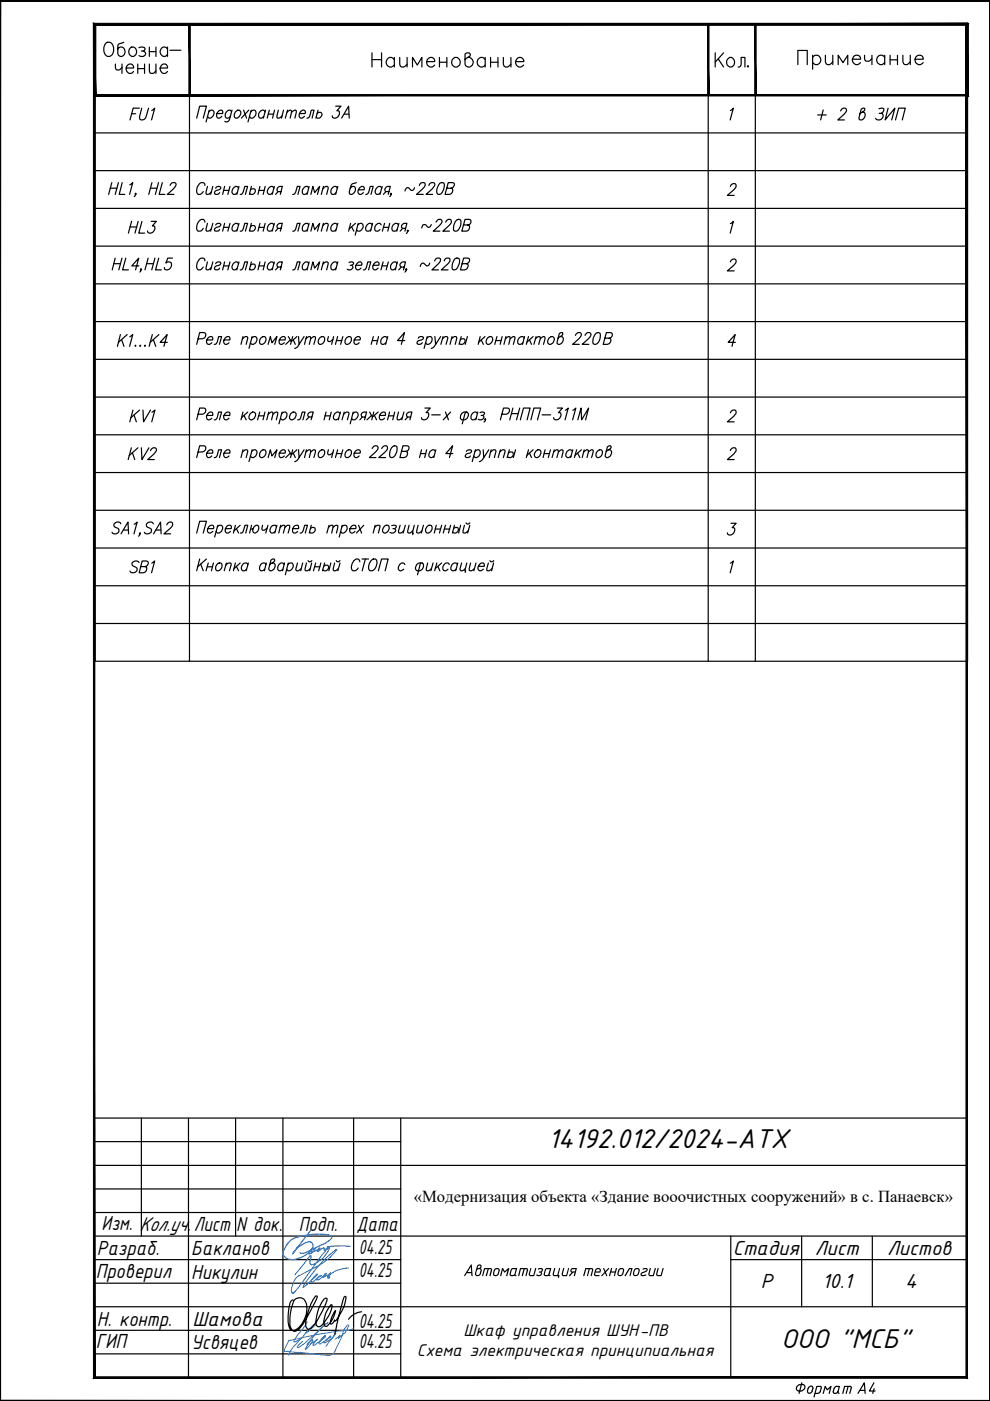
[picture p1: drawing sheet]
<svg xmlns="http://www.w3.org/2000/svg" width="210mm" height="297mm" viewBox="0 0 210 297" stroke-linecap="round" stroke-linejoin="round" font-family="sans-serif">
<!-- layer: 0 -->
<g fill="none" stroke="#000" stroke-width=".25">
<path d="M151.6 11.2v3M152.3 12.5l1.1 1.7M153.4 11.2l-1.8 2M154.2 12.6a.85 .85 0 0 1 1.1-.4 .85 .85 0 0 1 .4 1.1 .87 .87 0 0 1-1 .9 .87 .87 0 0 1-.6-1.1zM156.5 14.2l.5-.2 .1-1.8h.8v2M158.6 13.9l-.1 .1 .1 .2 .1-.2M20.2 20.2h184.9v120h-184.9zM20.2 28.2h184.9M20.2 36.2h184.9M23.4 39.9h1.4M23.7 38.7l-.7 2.5M25.1 38.7l-.7 2.5"/>
<path d="M25.9 38.7l-.6 2.5h1.2M27.5 39.2l.7-.5-.7 2.5M31.9 39.9h1.4M32.2 38.7l-.7 2.5M33.6 38.7l-.7 2.5M34.4 38.7l-.7 2.5h1.3M36.1 39.3a.65 .65 0 0 1 .6-.6 .65 .65 0 0 1 .6 .5l-.5 .8-1.3 1.2h1.4M40.2 20.2v120M41.7 25l.6-2.5h1.5l-.7 2.5M43.4 39.3v-.2a.77 .77 0 0 0-.7-.4 .77 .77 0 0 0-.7 .6 1.37 1.37 0 0 0 0 1.9 1.02 1.02 0 0 0 1.1-.6M44 39.5l-.3 1.6 .5 .1 .6-.5M44.2 23.7l.5-.3h.3a.99 .99 0 0 1 .3 1 .99 .99 0 0 1-1 .6l-.3-.3"/>
<path d="M44.4 23.4l-.7 2.5M45.1 39.5l-.4 1.7M45.7 39.9a.71 .71 0 0 1 1.1-.2v.2l-.1 .2-.8 .3a.54 .54 0 0 0-.4 .7 .71 .71 0 0 0 1.1-.3M46 24.1h1.2v-.6a.93 .93 0 0 0-1.1 .4 .93 .93 0 0 0 .1 1.1h.3l.5-.3M47.6 39.5l-.4 1.7M48.8 39.5l-.5 1.7M49.1 23.7l-.1-.2a.93 .93 0 0 0-1.1 .4 .93 .93 0 0 0 .1 1.1h.3l.6-.3M49.2 23.4l-.5 1.9a.74 .74 0 0 1-.9 .6l-.1-.2M49.9 23.7l.5-.3h.3a.93 .93 0 0 1 .2 1.1 .93 .93 0 0 1-1.1 .4 1.03 1.03 0 0 1 .1-1.2zM50.6 39.9l-.2-.2a.94 .94 0 0 0-1 .3 .94 .94 0 0 0 0 1.1l.4 .1 .5-.4M50.7 39.5l-.5 1.7M51.6 23.4l.7 1.6"/>
<path d="M52.7 23.4l-1.5 1.6M53.2 23.7a.64 .64 0 0 1 .9-.2 .97 .97 0 0 1 0 1.1 .97 .97 0 0 1-1.1 .3l-.1-.2M53.3 23.4l-.7 2.5M53.3 39.5l-.4 1.7M55.1 39.5l-.4 1.7M56.2 23.7l-.2-.2a.93 .93 0 0 0-1.1 .4 .93 .93 0 0 0 .2 1.1h.4l.4-.3M56.2 39.5l-.4 1.7M56.3 23.4l-.5 1.6M56.9 24.2h1.1M57.1 23.4l-.5 1.6M58.1 39.9l-.2-.2a.94 .94 0 0 0-1 .3 .94 .94 0 0 0 0 1.1l.4 .1 .5-.4M58.2 39.5l-.5 1.7"/>
<path d="M58.2 23.4l-.4 1.6M59 23.4l-.3 1.5 .5 .1 .6-.5M60.1 23.4l-.4 1.6M60.8 23.8l.7-.4 .3 .1-.3 1.5M61 23.4l-.5 1.6M61.8 23.8l.6-.4 .4 .1-.3 1.5M63.5 24.1h1.2a.49 .49 0 0 0-.2-.7 .99 .99 0 0 0-1 .6 .99 .99 0 0 0 .3 1h.3l.5-.3M65.1 25l.4-.1 .2-.4 .3-1.1h.6l-.4 1.6M65.4 39.9l-.1-.2a.93 .93 0 0 0-1.1 .4 .93 .93 0 0 0 .2 1.1h.3l.5-.4M65.5 39.5l-.4 1.7M67.2 24.1l.2-.2a.55 .55 0 0 1 .8 .1 .55 .55 0 0 1-.2 .8l-.3 .2h-.4l-.2-.2M67.4 23.4l-.4 1.6"/>
<path d="M68.6 39.5l-.5 1.7M71.2 22.5h1.1l-.9 1h.4a.92 .92 0 0 1-.1 1.2 .92 .92 0 0 1-1.2 .1l-.1-.3M71.5 39.9l-.1-.2a.93 .93 0 0 0-1.1 .4 .93 .93 0 0 0 .1 1.1h.4l.4-.4M71.6 39.5l-.4 1.7M72.4 25l1.5-2.5 .1 2.5M73 24.2h1M75.6 38.7a1.31 1.31 0 0 0-1.2 .6l-.4 1.4 .1 .4a.93 .93 0 0 0 1.1-.4 .93 .93 0 0 0-.1-1.2h-.3l-.5 .4M80.9 39.9l-.1-.2a.94 .94 0 0 0-1.1 .3 .94 .94 0 0 0 0 1.1l.5 .1 .5-.4M81 39.5l-.4 1.7M87.9 39.8a.53 .53 0 0 1-.3 .5 .53 .53 0 0 1-.6-.1l-.4-.4a.7 .7 0 0 0-.7 .7M88.9 39.3a.65 .65 0 0 1 .6-.6 .65 .65 0 0 1 .7 .5l-.6 .8-1.3 1.2h1.4M90.9 39.3a.65 .65 0 0 1 .6-.6 .65 .65 0 0 1 .7 .5l-.5 .8-1.4 1.2h1.4"/>
<path d="M93.3 38.8h.8a2.14 2.14 0 0 1-.9 2.4l-.5-.1a2.21 2.21 0 0 1 .6-2.3zM94.7 39.9h.9l.5-.2a.58 .58 0 0 0 .1-.9l-1.2-.1-.6 2.5h.9a.86 .86 0 0 0 .6-1.2l-.3-.1M150.2 20.2v120M154.9 23.4l.6-.5-.7 2.5M154.9 39.5v-.1a.77 .77 0 0 1 1.1-.3v.1a.94 .94 0 0 1-.4 1l-1.4 1.2h1.5M160.1 20.2v120M173.4 24.4h1.8M174.5 23.3l-.5 2.1M178.2 23.5a.64 .64 0 0 1 .6-.6 .64 .64 0 0 1 .7 .5l-.6 .8-1.3 1.2h1.4M182.8 23.8h.3a.93 .93 0 0 1 .2 1.1 .93 .93 0 0 1-1.1 .4l-.1-.3 .5-1.8a.49 .49 0 0 1 .7-.1 .94 .94 0 0 1-.7 .8l-.3 .2M186.4 23.1l.4-.2 .6 .2a.87 .87 0 0 1-.6 .9 .78 .78 0 0 1 .3 1 .78 .78 0 0 1-1 .4l-.5-.3M186.4 24h.4"/>
<path d="M188.3 22.9l-.6 2.5 2-2.5-.6 2.5M189.9 25.4l.6-2.5h1.4l-.6 2.5M20.2 44.2h184.9M20.2 52.2h184.9M24.1 55.9h1.4M24.4 54.7l-.6 2.5M25.9 54.7l-.7 2.5M26.7 54.7l-.7 2.5h1.2M28.8 41.1l-.1 .1-.1-.1 .1-.1 .1 .1-.4 .6M29.5 56.4h-1.6l1.5-1.7-.7 2.5M30 57.1l-.2 .1v-.1l.1-.1 .1 .1-.4 .6M31.1 55.9h1.4"/>
<path d="M31.4 54.7l-.7 2.5M32.9 54.7l-.7 2.5M33.7 54.7l-.7 2.5h1.2M36.6 54.7h-1l-.4 1.1a.68 .68 0 0 1 .9-.2 .68 .68 0 0 1 .2 .9 .84 .84 0 0 1-.6 .7 .84 .84 0 0 1-.8-.2l-.1-.3M43.4 47.1v-.2a.76 .76 0 0 0-.7-.4 .76 .76 0 0 0-.7 .6 1.37 1.37 0 0 0 0 1.9 .9 .9 0 0 0 1.1-.6M43.4 55.3v-.2a.77 .77 0 0 0-.7-.4 .77 .77 0 0 0-.7 .6 1.37 1.37 0 0 0 0 1.9 1.02 1.02 0 0 0 1.1-.6M44 47.4l-.3 1.5h.7l.4-.4M44 55.5l-.3 1.6 .5 .1 .6-.5M45.1 47.4l-.4 1.6M45.1 55.5l-.4 1.7M45.7 47.7a.62 .62 0 0 1 .6-.3 .62 .62 0 0 1 .5 .3l-.4 .4-.5 .1a.54 .54 0 0 0-.4 .7 .81 .81 0 0 0 1.1-.2M45.7 55.9a.71 .71 0 0 1 1.1-.2v.2l-.1 .2-.8 .3a.54 .54 0 0 0-.4 .7 .71 .71 0 0 0 1.1-.3"/>
<path d="M47.4 40.4h1.1M47.4 48.2h1.1M47.4 56.4h1.1M47.6 47.4l-.4 1.6M47.6 55.5l-.4 1.7M48.8 47.4l-.5 1.6M48.8 55.5l-.5 1.7M50.6 47.7a.51 .51 0 0 0-.9-.2 .89 .89 0 0 0-.2 1.5l.5-.1 .3-.2M50.6 55.9l-.2-.2a.94 .94 0 0 0-1 .3 .94 .94 0 0 0 0 1.1l.4 .1 .5-.4M50.7 47.4l-.5 1.6M50.7 55.5l-.5 1.7M50.9 41.2l.5-.1 .5-1.6h.6l-.5 1.7"/>
<path d="M50.9 49l.5-.1 .5-1.5h.6l-.5 1.6M50.9 57.2l.5-.1 .5-1.6h.6l-.5 1.7M53.1 40.2l.7-.2a.61 .61 0 0 1 .3 .7 .61 .61 0 0 1-.5 .5h-.4l-.3-.2M53.1 48.1l.2-.2a.55 .55 0 0 1 .8 .1 .55 .55 0 0 1-.2 .8 .69 .69 0 0 1-1 0M53.1 56.2l.2-.1a.55 .55 0 0 1 .8 0 .55 .55 0 0 1-.2 .9 .65 .65 0 0 1-.9 .1l-.1-.1M53.3 47.4l-.4 1.6M53.3 55.5l-.4 1.7M54.9 40.4h1.1M54.9 48.2h1.1M54.9 56.4h1.1M55.1 47.4l-.4 1.6M55.1 55.5l-.4 1.7"/>
<path d="M56.2 47.4l-.4 1.6M56.2 55.5l-.4 1.7M58.1 47.7a.51 .51 0 0 0-.9-.2 .89 .89 0 0 0-.2 1.5l.5-.1 .3-.2M58.1 55.9l-.2-.2a.94 .94 0 0 0-1 .3 .94 .94 0 0 0 0 1.1l.4 .1 .5-.4M58.2 47.4l-.5 1.6M58.2 55.5l-.5 1.7M59 40.6l-.6 .6M59 48.4l-.6 .6M59 56.6l-.6 .6M59.6 40.6h-.6l-.2-.2 .1-.6 .4-.3h.6l-.5 1.7M59.6 48.4h-.6l-.2-.2 .1-.6 .4-.2h.6l-.5 1.6M59.6 56.6h-.6l-.2-.2v-.4l.5-.5h.6l-.5 1.7"/>
<path d="M62.1 41.2l.4-.1 .5-1.6h.6l-.4 1.7M62.1 49l.4-.1 .5-1.5h.6l-.4 1.6M62.1 57.2l.4-.1 .5-1.6h.6l-.4 1.7M65.4 47.7l-.1-.2a.91 .91 0 0 0-1.1 .4 .91 .91 0 0 0 .2 1.1l.5-.1 .3-.2M65.4 55.9l-.1-.2a.93 .93 0 0 0-1.1 .4 .93 .93 0 0 0 .2 1.1h.3l.5-.4M65.5 47.4l-.4 1.6M65.5 55.5l-.4 1.7M65.9 41.2l.4-1.7 .4 1.3 1.1-1.3-.5 1.7M65.9 49l.4-1.6 .4 1.3 1.1-1.3-.5 1.6M65.9 57.2l.4-1.7 .4 1.3 1.1-1.3-.5 1.7M68.5 40l.6-.5 .5 .2-.3 1.5M68.5 47.8l.6-.4 .5 .1-.3 1.5"/>
<path d="M68.5 56l.6-.5 .5 .2-.3 1.5M68.6 47.4l-.5 1.6M68.6 55.5l-.5 1.7M71.5 47.7l-.1-.2a.91 .91 0 0 0-1.1 .4 .91 .91 0 0 0 .1 1.1l.6-.1 .2-.2M71.5 55.9l-.1-.2a.93 .93 0 0 0-1.1 .4 .93 .93 0 0 0 .1 1.1h.4l.4-.4M71.6 47.4l-.4 1.6M71.6 55.5l-.4 1.7M74 55.7l.3-.2 .6 .2a.51 .51 0 0 1-.6 .5M74.3 47.4l-.4 1.6M74.5 56.2l.3 .3a.72 .72 0 0 1-.4 .7 .72 .72 0 0 1-.8-.1M74.5 48.1l.5 .9M75.4 47.4l-1.4 1.1"/>
<path d="M75.5 56.2h1.2a.49 .49 0 0 0-.2-.7 .99 .99 0 0 0-1 .6 .99 .99 0 0 0 .2 1.1h.3l.5-.4M75.9 47.7a.62 .62 0 0 1 .5-.3 .62 .62 0 0 1 .6 .3 .99 .99 0 0 1-1.3 1.2l-.1-.2M75.9 47.4l-.6 2.5M76 40.2h1.2a.49 .49 0 0 0-.2-.7 .99 .99 0 0 0-1 .6 .99 .99 0 0 0 .2 1.1h.3l.5-.4M77 57.2l.5-.1 .2-.4 .3-1.2h.6l-.5 1.7M77.6 41.2l.4-.1 .2-.4 .3-1.2h.6l-.4 1.7M78.9 47.7l-.1-.2a.91 .91 0 0 0-1.1 .4 .91 .91 0 0 0 .2 1.1l.5-.1 .3-.2M79 47.4l-.4 1.6M79.1 56.2h1.2a.49 .49 0 0 0-.2-.7 .99 .99 0 0 0-.9 .6 .99 .99 0 0 0 .2 1.1h.3l.5-.4M80.8 47.7l-.1-.2a.91 .91 0 0 0-1.1 .4 .91 .91 0 0 0 .2 1.1l.5-.1 .3-.2M81 56.4h1.1M81.2 55.5l-.4 1.7"/>
<path d="M81.3 48.2h1.1M81.5 47.4l-.4 1.6M81.8 40.6l-.5 .6M82.3 55.5l-.4 1.7M82.5 40.6h-.7l-.2-.2v-.4l.5-.5h.7l-.5 1.7M82.6 47.4l-.4 1.6M83 41.1l-.2 .1v-.1l.1-.1 .1 .1-.4 .6M84.2 55.9l-.2-.2a.93 .93 0 0 0-1.1 .4 .93 .93 0 0 0 .2 1.1h.3l.5-.4M84.2 55.5l-.4 1.7M84.5 47.7l-.2-.2a.91 .91 0 0 0-1.1 .4 .91 .91 0 0 0 .2 1.1l.5-.1 .3-.2M84.6 47.4l-.5 1.6M85.1 56.6l-.6 .6"/>
<path d="M85.4 48.4l-.6 .6M85.7 56.6l-.8-.1a.63 .63 0 0 1 .5-1h.6l-.4 1.7M86 48.4h-.6l-.3-.2v-.4l.6-.4h.6l-.4 1.6M86.2 57.1l-.1 .1-.1-.1 .1-.1 .1 .1-.3 .6M86.5 48.9h-.2l.1-.1 .1 .1-.4 .6M91.1 55.8a.58 .58 0 0 1-.6 .6l-.9-.6-.2 .1-.3 .6M91.4 47.6a.55 .55 0 0 1-.8 .5l-.3-.4-.4-.1-.2 .1-.3 .6M92.2 55.3v-.1a.7 .7 0 0 1 1.2-.3 1.08 1.08 0 0 1-.5 1.1l-1.3 1.2h1.4M92.5 47.1v-.1a.74 .74 0 0 1 1.1-.4 .58 .58 0 0 1-.1 .9l-1.6 1.5h1.4M94.2 55.3v-.1a.74 .74 0 0 1 1.1-.4l.1 .1a.94 .94 0 0 1-.5 1.1l-1.3 1.2h1.4M94.5 47.1v-.1a.74 .74 0 0 1 1.1-.4l.1 .2a.94 .94 0 0 1-.5 1l-1.3 1.2h1.4M96.5 54.8h.8a2.14 2.14 0 0 1-.9 2.4h-.2a1.1 1.1 0 0 1-.2-1.4z"/>
<path d="M96.9 46.6l.3-.1 .5 .1a2.39 2.39 0 0 1-.7 2.3h-.8a2.39 2.39 0 0 1 .7-2.3zM98 55.9h.9a.76 .76 0 0 0 .6-1.1l-1.2-.1-.7 2.5h.9a.89 .89 0 0 0 .6-1.2l-.2-.1M98.3 47.7h.9a.62 .62 0 0 0 .6-.5 .62 .62 0 0 0-.3-.7h-.9l-.7 2.5h.9a.71 .71 0 0 0 .7-.5 .71 .71 0 0 0-.3-.8M154.9 47.4l.6-.5-.7 2.5M154.9 55.5v-.1a.77 .77 0 0 1 1.1-.3v.1a.94 .94 0 0 1-.4 1l-1.4 1.2h1.5M20.2 60.2h184.9M20.2 68.2h184.9M20.2 76.2h184.9M25.5 70.9l-.6 2.5M25.8 72l.5 1.4M27 70.9l-1.9 1.7M27.5 71.4l.7-.5-.7 2.5"/>
<path d="M28.7 73.2v.2l.1-.1M29.8 73.2l-.1 .2 .1-.1M30.8 73.2l-.1 .2 .1-.1M32.3 70.9l-.7 2.5M32.5 72l.5 1.4M33.7 70.9l-1.9 1.7M35.5 72.6h-1.5l1.4-1.7-.6 2.5M42 71.8h.9a.71 .71 0 0 0 .7-.5 .71 .71 0 0 0-.3-.8h-1l-.6 2.5M43.9 72.1h1.2l-.1-.6a.91 .91 0 0 0-1.1 .4 .91 .91 0 0 0 .2 1.1h.3l.5-.3M45.4 73l.4-.1 .3-.4 .3-1.1h.6l-.5 1.6M47.5 72.1h1.2v-.6a.91 .91 0 0 0-1.1 .4 .91 .91 0 0 0 .2 1.1h.2l.6-.3M51.4 71.8l.6-.4 .5 .1-.3 1.5"/>
<path d="M51.5 71.4l-.4 1.6M53.3 71.7a.65 .65 0 0 1 1.2 0 .96 .96 0 0 1-.3 1 .96 .96 0 0 1-.9 .2l-.2-.2M53.5 71.4l-.7 2.5M55.3 71.7a.62 .62 0 0 1 .5-.3 .62 .62 0 0 1 .6 .3 .96 .96 0 0 1-.3 1 .96 .96 0 0 1-.9 .2 1.03 1.03 0 0 1 .1-1.2zM56.9 73l.4-1.6 .4 1.3 1-1.3-.4 1.6M59.2 72.1h1.3a.49 .49 0 0 0-.3-.7 .97 .97 0 0 0-.9 .5 .97 .97 0 0 0 .2 1.1h.3l.5-.3M61.1 71.4l.7 1 1.1-1M61.6 72.1l-1 .9M62.1 71.4l-.5 1.6M62.2 72.1l.4 .9M63.3 71.4l.1 1.6 1.1-1.6M63.4 73a1.26 1.26 0 0 1-.9 .9"/>
<path d="M64.9 71.8l.6-.4 .4 .1-.3 1.5M65 71.4l-.4 1.6M65.9 71.8l.6-.4 .4 .1-.4 1.5M67.7 71.7a.62 .62 0 0 1 .6-.3 .62 .62 0 0 1 .5 .3 .96 .96 0 0 1-.2 1 .96 .96 0 0 1-1 .2 1.03 1.03 0 0 1 .1-1.2zM69.6 71.4l-.1 .6 .2 .4h.3l.6-.4M70.7 71.4l-.4 1.6M71.3 72.2h1.2M71.6 71.4l-.5 1.6M72.7 71.4l-.5 1.6M73.4 71.7a.62 .62 0 0 1 .6-.3 .62 .62 0 0 1 .5 .3 .96 .96 0 0 1-.2 1 .96 .96 0 0 1-1 .2 1.03 1.03 0 0 1 .1-1.2zM75.1 72.1h1.2a.49 .49 0 0 0-.2-.7 .97 .97 0 0 0-.9 .5 .97 .97 0 0 0 .2 1.1h.3l.5-.3M79 72.2h1.1"/>
<path d="M79.2 71.4l-.5 1.6M80.3 71.4l-.5 1.6M82.1 71.7l-.1-.2a.91 .91 0 0 0-1.1 .4 .91 .91 0 0 0 .1 1.1h.3l.5-.3M82.2 71.4l-.5 1.6M85.8 72.2h-1.5l1.5-1.7-.7 2.5M88.7 71.7a.61 .61 0 0 1 .5-.3 .61 .61 0 0 1 .6 .3l-.2 .3-.7 .2a.51 .51 0 0 0-.5 .7 .78 .78 0 0 0 1.1-.2M90.5 71.7a.61 .61 0 0 1 .6-.3 .61 .61 0 0 1 .5 .3 .96 .96 0 0 1-.2 1 .96 .96 0 0 1-1 .2l-.1-.2M90.6 71.4l-.7 2.5M92.2 71.4l.2 1.6 1-1.6M92.4 73a1.26 1.26 0 0 1-1 .9M93.8 71.8l.6-.4 .5 .1-.3 1.5M93.9 71.4l-.4 1.6"/>
<path d="M95.7 71.8l.7-.4 .4 .1-.3 1.5M95.8 71.4l-.4 1.6M97.6 72.1l.1-.1a.55 .55 0 0 1 .8 0 .55 .55 0 0 1-.1 .8l-.4 .2h-.4l-.2-.2M97.8 71.4l-.5 1.6M99.1 71.4l-.5 1.6M101.8 71.4l-.4 1.6M102 72.1l.5 .9M102.8 71.4l-1.3 1.1M103.3 71.7a.62 .62 0 0 1 .6-.3 .62 .62 0 0 1 .5 .3 .96 .96 0 0 1-.2 1 .96 .96 0 0 1-1 .2 1.03 1.03 0 0 1 .1-1.2zM105.2 72.2h1.1M105.4 71.4l-.5 1.6M106.5 71.4l-.5 1.6"/>
<path d="M107.1 71.8l.7-.4 .4 .1-.3 1.5M107.3 71.4l-.5 1.6M108.2 71.8l.6-.4 .4 .1-.4 1.5M111.1 71.7l-.1-.2a.91 .91 0 0 0-1.1 .4 .91 .91 0 0 0 .2 1.1h.3l.5-.3M111.2 71.4l-.4 1.6M112.1 71.4l-.5 1.6M112.3 72.1l.4 .9M113 71.4l-1.3 1.1M113.5 71.8l.7-.4 .4 .1-.4 1.5M113.7 71.4l-.5 1.6M114.6 71.8l.6-.4 .3 .1 .1 .3-.4 1.2M116.4 71.7a.65 .65 0 0 1 1.1 0 .96 .96 0 0 1-.2 1 .96 .96 0 0 1-1 .2 .94 .94 0 0 1 .1-1.2z"/>
<path d="M118.8 71.4h.3a.91 .91 0 0 1 .2 1.1 .91 .91 0 0 1-1.1 .4l-.1-.4 .5-1.7 .4-.3 .3 .1a.83 .83 0 0 1-.7 .9l-.3 .2M122 71.1a.65 .65 0 0 1 .6-.6 .65 .65 0 0 1 .7 .5l-.6 .8-1.3 1.2h1.4M124 71.1l.1-.1a.77 .77 0 0 1 1.1-.4 .58 .58 0 0 1-.1 .9l-1.7 1.5h1.4M126.4 70.6l.3-.1 .5 .1a2.06 2.06 0 0 1-.9 2.4l-.5-.1a2.34 2.34 0 0 1 .6-2.3zM128.2 71.7l1.2 .1a.83 .83 0 0 1-.6 1.2h-.9l.7-2.5h.9l.3 .1v.4a.73 .73 0 0 1-.6 .7M155.9 72.6h-1.5l1.5-1.7-.7 2.5M20.2 84.2h184.9M20.2 92.2h184.9M42 87.8h.9a.71 .71 0 0 0 .7-.5 .71 .71 0 0 0-.3-.8h-1l-.6 2.5M42 95.8h.9a.71 .71 0 0 0 .7-.5 .71 .71 0 0 0-.3-.8h-1l-.6 2.5M43.9 88.1h1.2l-.1-.6a.91 .91 0 0 0-1.1 .4 .91 .91 0 0 0 .2 1.1h.3l.5-.3M43.9 96.1h1.2l-.1-.6a.91 .91 0 0 0-1.1 .4 .91 .91 0 0 0 .2 1.1h.3l.5-.3"/>
<path d="M45.4 89l.4-.1 .3-.4 .3-1.1h.6l-.5 1.6M45.4 97l.4-.1 .3-.4 .3-1.1h.6l-.5 1.6M47.5 88.1h1.2v-.6a.91 .91 0 0 0-1.1 .4 .91 .91 0 0 0 .2 1.1h.2l.6-.3M47.5 96.1h1.2v-.6a.91 .91 0 0 0-1.1 .4 .91 .91 0 0 0 .2 1.1h.2l.6-.3M51.4 95.8l.6-.4 .5 .1-.3 1.5M51.5 87.4l-.4 1.6M51.5 95.4l-.4 1.6M51.7 88.1l.5 .9M52.5 87.4l-1.3 1.1M53 87.7a.65 .65 0 0 1 1.2 0 .96 .96 0 0 1-.3 1 .96 .96 0 0 1-.9 .2 .94 .94 0 0 1 0-1.2zM53.3 95.7a.65 .65 0 0 1 1.2 0 .96 .96 0 0 1-.3 1 .96 .96 0 0 1-.9 .2l-.2-.2M53.5 95.4l-.7 2.5"/>
<path d="M54.9 88.2h1.1M55.1 87.4l-.5 1.6M55.3 95.7a.62 .62 0 0 1 .5-.3 .62 .62 0 0 1 .6 .3 .96 .96 0 0 1-.3 1 .96 .96 0 0 1-.9 .2 1.03 1.03 0 0 1 .1-1.2zM56.2 87.4l-.4 1.6M56.9 87.8l.6-.4 .4 .1-.3 1.5M56.9 97l.4-1.6 .4 1.3 1-1.3-.4 1.6M57 87.4l-.4 1.6M57.9 87.8l.6-.4 .4 .1-.3 1.5M59.2 96.1h1.3a.46 .46 0 0 0-.3-.7 .97 .97 0 0 0-.9 .5 .97 .97 0 0 0 .2 1.1h.3l.5-.3M59.7 87.7a.62 .62 0 0 1 .6-.3 .62 .62 0 0 1 .5 .3 .96 .96 0 0 1-.2 1 .96 .96 0 0 1-1 .2l-.1-.2M59.8 87.4l-.7 2.5M61.1 95.4l.7 1 1.1-1"/>
<path d="M61.6 96.1l-1 .9M61.6 87.7a.65 .65 0 0 1 1.2 0 .96 .96 0 0 1-.3 1 .96 .96 0 0 1-.9 .2 .94 .94 0 0 1 0-1.2zM62.1 95.4l-.5 1.6M62.2 96.1l.4 .9M63.1 89l.5-.1 .5-1.5h.6l-.5 1.6M63.3 95.4l.1 1.6 1.1-1.6M63.4 97a1.26 1.26 0 0 1-.9 .9M64.9 95.8l.6-.4 .4 .1-.3 1.5M65 95.4l-.4 1.6M65.5 88.4l-.6 .6M65.9 95.8l.6-.4 .4 .1-.4 1.5M66.1 88.4h-.6l-.2-.2v-.4l.5-.4h.6l-.4 1.6"/>
<path d="M67.7 95.7a.62 .62 0 0 1 .6-.3 .62 .62 0 0 1 .5 .3 .96 .96 0 0 1-.2 1 .96 .96 0 0 1-1 .2 1.03 1.03 0 0 1 .1-1.2zM68.9 88.2h1.1M69.1 87.4l-.4 1.6M69.6 95.4l-.1 .6 .2 .4h.3l.6-.4M70.2 87.4l-.4 1.6M70.7 95.4l-.4 1.6M71.3 96.2h1.2M71.6 95.4l-.5 1.6M72.1 87.7a.51 .51 0 0 0-.9-.2 .89 .89 0 0 0-.2 1.5h.3l.5-.3M72.2 87.4l-.5 1.6M72.7 95.4l-.5 1.6M72.9 87.8l.6-.4 .5 .1-.3 1.5"/>
<path d="M73 87.4l-.5 1.6M73.4 95.7a.62 .62 0 0 1 .6-.3 .62 .62 0 0 1 .5 .3 .96 .96 0 0 1-.2 1 .96 .96 0 0 1-1 .2 1.03 1.03 0 0 1 .1-1.2zM74.8 87.7a.62 .62 0 0 1 .6-.3 .62 .62 0 0 1 .5 .3 .96 .96 0 0 1-.2 1 .96 .96 0 0 1-1 .2l-.2-.2M74.9 87.4l-.6 2.5M75.1 96.1h1.2l.1-.5a.9 .9 0 0 0-1.2 .1 .9 .9 0 0 0 0 1.2 .65 .65 0 0 0 1-.2M76.8 88.4l-.5 .6M77.5 88.4l-.8-.1-.1-.5 .2-.2 .3-.2h.6l-.4 1.6M78.4 87.4l.6 1 1.2-1M78.8 88.1l-1 .9M78.9 95.1l.1-.1a.77 .77 0 0 1 1.1-.4 .58 .58 0 0 1-.2 .9l-1.6 1.5h1.4M79.2 87.4l-.4 1.6M79.4 88.1l.4 .9"/>
<path d="M80.5 88.1h1.2v-.6a.91 .91 0 0 0-1.1 .4 .91 .91 0 0 0 .1 1.1h.3l.5-.3M80.9 95.1l.1-.1a.77 .77 0 0 1 1.1-.4v.2a.94 .94 0 0 1-.4 1l-1.4 1.2h1.4M82.4 88.2h1.1M82.6 87.4l-.4 1.6M83 95l.6-.5 .5 .1a2.01 2.01 0 0 1-1 2.4l-.4-.1a2.6 2.6 0 0 1 .3-1.9zM83.7 87.4l-.4 1.6M84.5 87.4l-.3 1.5 .5 .1 .6-.5M85.1 95.7l1.2 .1a.83 .83 0 0 1-.6 1.2h-.9l.6-2.5 1.2 .1a.72 .72 0 0 1-.6 1.1M85.6 87.4l-.4 1.6M86.4 88.4l-.5 .6M87.1 88.4h-.7l-.2-.6a1.05 1.05 0 0 1 1.1-.4l-.4 1.6M89.2 96.2h1.1"/>
<path d="M89.4 95.4l-.5 1.6M90.1 86.5h1.1l-.9 1h.4a.92 .92 0 0 1-.1 1.2 .92 .92 0 0 1-1.2 .1v-.3M90.5 95.4l-.5 1.6M91.5 88h1.8M92.3 95.7a.51 .51 0 0 0-.8-.2 .89 .89 0 0 0-.2 1.5h.3l.5-.3M92.4 95.4l-.5 1.6M94.4 87.4l.7 1.6M95.5 87.4l-1.5 1.6M96 96.2h-1.5l1.5-1.7-.7 2.5M97.9 87.7l.5-.3 .7 .1a1.08 1.08 0 0 1-.5 1.5h-.7a.79 .79 0 0 1 0-1.3zM98.7 87.4l-.7 2.5M98.9 95.7a.62 .62 0 0 1 .5-.3 .62 .62 0 0 1 .6 .3l-.4 .4-.5 .1a.58 .58 0 0 0-.4 .7 .74 .74 0 0 0 1-.2"/>
<path d="M100.7 95.7a.62 .62 0 0 1 .6-.3 .62 .62 0 0 1 .5 .3 .96 .96 0 0 1-.2 1 .96 .96 0 0 1-1 .2l-.1-.2M100.8 95.4l-.7 2.5M101.2 87.7l-.1-.2a.91 .91 0 0 0-1.1 .4 .91 .91 0 0 0 .2 1.1h.3l.5-.3M101.3 87.4l-.4 1.6M101.8 87.5l.3-.1 .6 .1a.51 .51 0 0 1-.7 .6M102.3 88.1l.3 .2a.72 .72 0 0 1-.4 .7 .72 .72 0 0 1-.8-.1M102.4 95.4l.2 1.6 1-1.6M102.6 97a1.26 1.26 0 0 1-1 .9M103 88.9l-.2 .1v-.1l.1-.1v.3l-.3 .4M104 95.8l.6-.4 .5 .1-.3 1.5M104.1 95.4l-.4 1.6M106 95.8l.6-.4 .5 .1-.4 1.5"/>
<path d="M106.1 95.4l-.5 1.6M106.4 87.8h.9a.71 .71 0 0 0 .7-.5 .71 .71 0 0 0-.3-.8h-.9l-.7 2.5M107.8 96.1l.1-.1a.55 .55 0 0 1 .9 0 .55 .55 0 0 1-.2 .8 .69 .69 0 0 1-1 0M108 95.4l-.5 1.6M108.5 87.7h1.4M108.8 86.5l-.7 2.5M109.3 95.4l-.5 1.6M110.2 86.5l-.7 2.5M110.3 89l.7-2.5h1.4l-.6 2.5M112.1 95.4l-.5 1.6M112.3 96.1l.4 .9M112.6 89l.6-2.5h1.4l-.6 2.5"/>
<path d="M113 95.4l-1.3 1.1M113.6 95.7a.61 .61 0 0 1 .5-.3 .61 .61 0 0 1 .6 .3v.4a.87 .87 0 0 1-1.2 .8 .88 .88 0 0 1 .1-1.2zM114.9 88h1.9M115.4 96.2h1.1M115.6 95.4l-.5 1.6M116.7 95.4l-.5 1.6M117.4 95.8l.6-.4 .4 .1v.3l-.3 1.2M117.5 95.4l-.4 1.6M118.2 86.5h1.1l-.9 1h.3a.92 .92 0 0 1-.1 1.2 .92 .92 0 0 1-1.2 .1v-.3M118.4 95.8l.6-.4 .4 .1-.3 1.5M119.8 87l.7-.5-.7 2.5M121.4 95.7a.51 .51 0 0 0-.9-.2 .89 .89 0 0 0-.2 1.5h.3l.5-.3"/>
<path d="M121.5 87l.6-.5-.7 2.5M121.5 95.4l-.5 1.6M122.3 95.4l-.5 1.6M122.5 96.1l.4 .9M122.5 89l.7-2.5 .1 2.5 1.5-2.5-.6 2.5M123.3 95.4l-1.4 1.1M123.7 95.8l.7-.4 .4 .1-.3 1.5M123.9 95.4l-.5 1.6M124.8 95.8l.6-.4 .4 .1-.4 1.5M126.6 95.7a.62 .62 0 0 1 .6-.3 .62 .62 0 0 1 .5 .3 .96 .96 0 0 1-.2 1 .96 .96 0 0 1-1 .2 1.03 1.03 0 0 1 .1-1.2zM129 95.4l.5 .1a.91 .91 0 0 1 0 1.1 .91 .91 0 0 1-1.1 .3l-.1-.4 .5-1.7a.49 .49 0 0 1 .7-.2 .83 .83 0 0 1-.7 .9l-.3 .2M154.9 87.5v-.1a.77 .77 0 0 1 1.1-.3v.1a.94 .94 0 0 1-.4 1.1l-1.4 1.1h1.5"/>
<path d="M154.9 95.5v-.1a.77 .77 0 0 1 1.1-.3v.1a.94 .94 0 0 1-.4 1.1l-1.4 1.1h1.5M20.2 100.2h184.9M20.2 108.2h184.9M20.2 116.2h184.9M25.6 111.1a.74 .74 0 0 0-1-.4 .74 .74 0 0 0-.3 1l.8 .4a.79 .79 0 0 1-.3 1 .79 .79 0 0 1-1.1-.3M25.7 113.2l1.4-2.5 .2 2.5M26.2 112.4h1M28.4 111.2l.7-.5-.7 2.5M29.8 113.1l-.2 .1-.1-.1h.3l-.4 .6M32.5 111.1a.76 .76 0 0 0-1-.4 .76 .76 0 0 0-.4 1l.9 .4a.79 .79 0 0 1-.4 1 .79 .79 0 0 1-1-.3M32.6 113.2l1.4-2.5 .2 2.5M33.1 112.4h1"/>
<path d="M35.4 111.3v-.1a.68 .68 0 0 1 1.2-.3 .94 .94 0 0 1-.5 1.1l-1.3 1.2h1.4M41.7 113l.6-2.5h1.5l-.7 2.5M42.3 118.5l-.6 2.5M42.5 119.6l.6 1.4M43.8 118.5l-1.9 1.7M44.1 112.1h1.2l-.1-.7a.92 .92 0 0 0-1.1 .5 .92 .92 0 0 0 .2 1.1h.3l.5-.3M44.2 119.4l-.5 1.6M45.3 119.4l-.5 1.6M46 119.7a.62 .62 0 0 1 .5-.3 .62 .62 0 0 1 .6 .3 .96 .96 0 0 1-.3 1 .96 .96 0 0 1-1 .2 1.03 1.03 0 0 1 .2-1.2zM46.1 111.7a.72 .72 0 0 1 .9-.3 .93 .93 0 0 1 0 1.2 .93 .93 0 0 1-1 .3l-.2-.2M46.2 111.4l-.7 2.5M47.8 112.1h1.2v-.7a.93 .93 0 0 0-1.1 .5 .93 .93 0 0 0 .1 1.1h.3l.6-.3"/>
<path d="M47.9 119.8l.4-.3h.7l-.4 1.5M48 119.4l-.5 1.6M49.9 111.4l-.4 1.6M49.9 119.4l-.4 1.6M50.1 112.1l.5 .9M50.9 111.4l-1.3 1.2M50.9 119.4l-1.3 1.2M51 113l.4-.1 .5-1.5h.6l-.4 1.6M52.5 119.7a.52 .52 0 0 0-.8-.2 .99 .99 0 0 0-.2 1.5h.3l.5-.3M52.7 119.4l-.5 1.6M53.1 112.2l.6-.1a.77 .77 0 0 1 1-.7 .92 .92 0 0 1 .1 1.1 .92 .92 0 0 1-1 .4l-.2-.2v-.5M53.3 111.4l-.4 1.6"/>
<path d="M55.7 111.4l-.2 .9 .2 .1h.3l.6-.4M56.4 119.7a.52 .52 0 0 0-.9-.2 .99 .99 0 0 0-.2 1.5h.3l.5-.3M56.5 119.4l-.5 1.6M56.8 111.4l-.5 1.6M57.7 119.4l.5 .1a.93 .93 0 0 1 0 1.1 .93 .93 0 0 1-1.1 .3l-.1-.3 .4-1.8a.49 .49 0 0 1 .8-.2l-.1 .5-.9 .6M58.6 111.7a.54 .54 0 0 0-.8-.3 .93 .93 0 0 0-.2 1.6h.3l.5-.3M58.7 111.4l-.4 1.6M59.4 111.8l.6-.4h.4l-.3 1.6M59.5 111.4l-.4 1.6M60.2 119.7a.52 .52 0 0 0-.8-.2 .99 .99 0 0 0-.2 1.5h.3l.5-.3M60.3 119.4l-.4 1.6M60.4 111.8l.4-.4h.6l-.3 1.6"/>
<path d="M61 119.7a.62 .62 0 0 1 .6-.3 .62 .62 0 0 1 .5 .3 .96 .96 0 0 1-.2 1 .96 .96 0 0 1-1 .2l-.1-.2M61.1 119.4l-.6 2.5M62.1 112.1h1.2l-.1-.7a.93 .93 0 0 0-1 .5 .93 .93 0 0 0 .1 1.1h.3l.5-.3M63.1 119.4l-.4 1.5 .5 .1 .7-.4M63.6 113l.5-.1 .2-.3 .3-1.2h.6l-.5 1.6M64.2 119.4l-.4 1.6M65 119.4l-.3 1.5 .5 .1 .6-.4M65.3 118.9l.3 .2 .5-.2M65.8 112.1l.2-.1a.56 .56 0 0 1 .8 .1 .56 .56 0 0 1-.3 .8l-.6 .1-.3-.2M66 111.4l-.4 1.6M66.1 119.4l-.4 1.6M66.9 119.4l-.4 1.6"/>
<path d="M68 119.4l-.4 1.6M68.8 119.4l-.4 1.6M69.6 111.8l.6-.4h.4l-.3 1.6M69.8 111.4l-.5 1.6M70.1 119.4l-.4 1.6M70.6 111.8l.6-.4h.4l-.3 1.6M71 119.4l-.3 1.5 .4 .1 .7-.4M71.3 118.9l.2 .2 .6-.2M72.1 119.4l-.5 1.6M72.5 111.7a.62 .62 0 0 1 .5-.3 .62 .62 0 0 1 .6 .3 .96 .96 0 0 1-.3 1 .96 .96 0 0 1-1 .2l-.1-.2M72.6 111.4l-.7 2.5M74.2 112.1h1.2v-.7a.93 .93 0 0 0-1.1 .5 .93 .93 0 0 0 .2 1.1h.3l.5-.3"/>
<path d="M76 111.4l.7 1.6M76.3 119.1l-.1-.2a.74 .74 0 0 0-.7-.4 .74 .74 0 0 0-.6 .6 1.33 1.33 0 0 0-.1 1.9 1.04 1.04 0 0 0 1.1-.6M76.8 118.5h1.3M77.1 111.4l-1.5 1.6M77.5 118.5l-.7 2.5M78.7 118.9a.72 .72 0 0 1 1.2 0 1.65 1.65 0 0 1-1.4 2.1 1.46 1.46 0 0 1 .2-2.1zM79.4 111.8l.7-.4h.5l-.4 1.6M79.5 111.4l-.4 1.6M81.4 111.7a.71 .71 0 0 1 1-.3 .95 .95 0 0 1 0 1.2 .95 .95 0 0 1-1.1 .3 .88 .88 0 0 1 .1-1.2zM83.1 111.4a.63 .63 0 0 1 .9 .3l-.1 .3-.6 .1M83.6 112.1l.3 .2a.72 .72 0 0 1-.4 .7 .72 .72 0 0 1-.8-.1M84.8 111.4l-.3 1.5 .5 .1 .6-.4"/>
<path d="M85.9 119.7a.54 .54 0 0 0-.9-.2 .93 .93 0 0 0-.2 1.5h.3l.5-.3M85.9 111.4l-.4 1.6M86.7 111.4l-.3 1.5 .5 .1 .6-.4M87.8 111.4l-.4 1.6h.2l-.1 .4M88.3 119.7l.6-.3h.6a.97 .97 0 0 1-.5 1.6l-.7-.1a.94 .94 0 0 1 0-1.2zM88.6 111.4l-.3 1.5 .5 .1 .7-.4M89.2 119.4l-.7 2.5M89.8 111.4l-.5 1.6M90.7 119.4l-.3 1.5 .4 .1 .7-.4M90.8 111.4h.5a.91 .91 0 0 1 .2 1.1 .91 .91 0 0 1-1.1 .4 .99 .99 0 0 1 .4-1.5zM91.8 119.4l-.4 1.6M92.3 112.2h1.1"/>
<path d="M92.5 111.4l-.4 1.6M92.6 119.4l-.4 1.6M93.6 111.4l-.4 1.6M93.6 119.4l-1.3 1.2M94.2 112.2h1.1M94.4 111.4l-.4 1.6M95.2 119.7l-.1-.2a.93 .93 0 0 0-1.1 .4 .93 .93 0 0 0 .2 1.1h.3l.5-.3M95.5 111.4l-.4 1.6M96.2 112.1l.1-.1a.56 .56 0 0 1 .9 .1 .56 .56 0 0 1-.3 .8l-.7 .1-.2-.2M96.4 111.4l-.5 1.6M97 119.7a.54 .54 0 0 0-.9-.2 .93 .93 0 0 0-.2 1.5h.3l.5-.3M97.1 119.4l-.5 1.6"/>
<path d="M97.7 111.4l-.5 1.6M97.9 119.4l-.4 1.2 .1 .3 .4 .1 .7-.4M98.5 111.4l-.3 1.5 .4 .1 .7-.4M98.8 110.9l.1 .1a.44 .44 0 0 0 .7-.1M99 119.4l-.4 1.6h.1l-.1 .4M99.6 111.4l-.5 1.6M99.8 119.4l-.3 1.5 .4 .1 .7-.4M100.9 119.4l-.4 1.6M103.5 119.4l-.3 1.5 .5 .1 .7-.4M103.9 118.9v.1a.49 .49 0 0 0 .8-.1M104.6 119.4l-.4 1.6M154.9 119.4l.6-.5-.7 2.5"/>
<path d="M155 110.9h1.1l-.9 1 .5 .1a.96 .96 0 0 1-.3 1.1 .96 .96 0 0 1-1.1 .1l-.1-.2M20.2 124.2h184.9M20.2 132.2h184.9M43.9 120.2h1.1M50.1 120.1l.5 .9M66.7 120.2h1.1M68.7 120.1l.1-.1a.56 .56 0 0 1 .9 .1 .56 .56 0 0 1-.4 .8l-.6 .1-.2-.2M80.2 121l.7-2.5h1.4l-.6 2.5M92.8 120.1l.5 .9M101.4 120.1h1.3l-.1-.6a.93 .93 0 0 0-1.1 .4 .93 .93 0 0 0 .2 1.1h.3l.5-.3M62.1 275.6a1.72 1.72 0 0 0-.8 1.8l-.2 1a5.8 5.8 0 0 0 .5 3.4 .93 .93 0 0 0 1.1 .1 5.2 5.2 0 0 0 2-6.1 1.48 1.48 0 0 0-1.7-.6 1.48 1.48 0 0 0-1 1.5l-.1 .4a6.8 6.8 0 0 0-.1 4.8 .87 .87 0 0 0 1.5 0 29.8 29.8 0 0 0 3.8-6.4 .43 .43 0 0 0 0-.7 2.66 2.66 0 0 0-1.1 1.6 10.1 10.1 0 0 0-1.1 4.8 .66 .66 0 0 0 .5 .6 .66 .66 0 0 0 .7-.4l1.2-1.5 1.5-2.9a1.77 1.77 0 0 0 .4-1.8h-.1a4.1 4.1 0 0 0-1.7 2.8l-.2 .7a3.7 3.7 0 0 0-.1 2.3 .75 .75 0 0 0 1.3-.2l1.2-1.7 .7-1.7a.4 .4 0 0 0 .2-.4 .4 .4 0 0 0-.3-.4 5.2 5.2 0 0 0-1.4 4.5l.2 .1a2.36 2.36 0 0 0 1.6-1.6l.5-1.7a4.5 4.5 0 0 0-1 2.8 .96 .96 0 0 0 .9-.8v.1a.38 .38 0 0 0 .5-.4 7.8 7.8 0 0 0 1.8-4.7 .43 .43 0 0 0-.4 .1 .43 .43 0 0 0-.1 .5l-1.8 7.4M76.7 278.1a3.8 3.8 0 0 0-2.8 1.6"/>
<path d="M169.7 293.5a.72 .72 0 0 0-.8 .6 .72 .72 0 0 0 .5 .8M169.8 293.6a.68 .68 0 0 1 .9 .4 .68 .68 0 0 1-.6 .9h-.7M170 293.2l-.6 2.2M171.2 294.9l.2 .4a.63 .63 0 0 0 .8-.4M171.3 294.4l-.1 .5M171.3 294.4a.57 .57 0 0 1 .5-.5 .57 .57 0 0 1 .6 .2v.3M172.3 294.4l-.1 .5M172.8 295.4h.6M173.8 293.9h-.6l-.6 2.3M173.9 293.9l.2 .2v.2M174.1 294.3l-.3 .9-.4 .2M174.5 295.4l.5-1.5 .4 .8 .8-.8-.4 1.5"/>
<path d="M176.9 295.4h.3M177.3 293.9h.7l-.3 1.1M177.4 293.9l-.2 .1a1.28 1.28 0 0 0-.4 1.4h.1M177.7 295l-.1 .2 .3 .2M177.7 295l-.5 .4M179.8 293.9l-.4 1.5M180.2 293.9h-1.1l-.4 1.5M180.2 293.9l.3 .2v.2M180.5 294.3l-.3 1.1M181.9 295.4l1.4-2.2 .1 2.2M182.3 294.8h1M185.3 293.2l-1 1.7h1.2"/>
<path d="M185.3 294.4l-.3 1"/>
</g>
<g fill="#000" stroke="#000" stroke-width=".21">
<path d="M0 .2h209.8zM0 .2h209.9z"/>
<path d="M40 5.2l.3 15v-15zM40 5.2l.3 15h-.3z"/>
<path d="M150 5.2l.3 15v-15zM150 5.2l.3 15h-.3z"/>
<path d="M160 5.2l.3 15v-15zM160 5.2l.3 15h-.3z"/>
<path d="M209.8 .2v296.7l.1-296.7zM209.9 .2v296.8z"/>
<path d="M20.3 20.1l-.3 .2 185-.2zM20 20.3l185-.2 .3 .2zM205 5.4v14.7l.3 .2zM205 5.4l.3-.3v15.2zM20.3 5.4h184.7l.3-.3zM20 5.1h185.3l-185 .3zM20 5.1l.3 15v-14.7zM20 5.1l.3 15-.3 .2z"/>
<path d="M.1 .2l-.1 296.8zM0 .2v296.8z"/>
<path d="M19.8 4.9v287.3l.3-.3zM19.8 4.9l.3 .3v286.7zM19.8 4.9l.3 .3 185-.3zM20.1 5.2l185-.3-.3 .3zM205.1 4.9l-.3 .3 .3 287zM204.8 5.2l.3 287-.3-.3zM19.8 292.2h185.3l-.3-.3zM19.8 292.2l.3-.3h184.7z"/>
<path d="M.1 296.9l209.8 .1zM.1 296.9l209.8 .1h-209.9z"/>
</g>
<!-- layer: SHTAMP -->
<g fill="none" stroke="#000" stroke-width=".25">
<path d="M20 237.1h184.9v54.9h-184.9zM30 237.1v25M40 237.1v54.9M50 237.1v25M60 237.1v54.9M75 237.1v54.9M85 237.1v54.9M20 247.1h184.9M20 242h65M20 252.1h65M20 257.1h65M20 277.1h184.9"/>
<path d="M20 262.1h184.9M20 267.1h65M20 272.1h65M154.9 267.1h50M154.9 262.1v29.9M170 262.1v15M185 262.1v15M20 282.1h65M20 287h65"/>
</g>
<g fill="#000">
<path d="M124.1 268.9l1.5-.1 .1 .2 .1 .3-.4 1.3-.2-.2 .3-1.3h-.4l-.5 1.5-.1-.2 .3-1.3h-.5l-.4 1.4h-.2zM127.9 268.9h.2l.3 .6 .6-.7 .2 .1-.7 .8 .3 .8-.1 .1-.2-.1-.2-.6-.6 .7-.2-.1 .7-.8zM129.5 268.9h.3l-.2 .7h.8l.2-.8 .2 .1-.5 1.7-.1-.1 .1-.7h-.8l-.1 .7h-.3zM133.3 268.9h.8l-.4 1.6h-.2v-.1l.3-1.3h-.3l-.8 1.4h-.3zM136.2 269l.6-.2a.43 .43 0 0 1 .5 .4 .43 .43 0 0 1-.4 .5l-.7 .3a.21 .21 0 0 0-.1 .3 .21 .21 0 0 0 .3 0l.3-.1a.17 .17 0 0 1 .3 0 .17 .17 0 0 1 0 .2 .17 .17 0 0 1-.2 .1l-.6 .1a.43 .43 0 0 1-.4-.4 .43 .43 0 0 1 .3-.5l.8-.3a.23 .23 0 0 0 .1-.3 .23 .23 0 0 0-.3 0l-.4 .1zM137.8 268.8h.2l-.3 1.3 .1 .2h.6l.4-1.4h.3l-.5 1.7h-.9l-.2-.2zM139.4 268.8l.3 .1-.3 1.2v.2h.7l.4-1.4h.2l-.5 1.7h-.8l-.3-.3z"/>
<path d="M121.1 269l.2-.2h1l-.5 1.8-.1-.1 .1-.7h-.3l-.7 .8-.2-.1 .6-.7-.3-.3zM121.3 269.1a.24 .24 0 0 0-.1 .2 .24 .24 0 0 0 .2 .3h.5l.1-.5z"/>
<path d="M126.4 269.2l-.1 .4h.8v-.2a.31 .31 0 0 0-.1-.4 .31 .31 0 0 0-.4 .1zM126.4 268.9l.4-.1a.48 .48 0 0 1 .6 .6l-.1 .4h-1.1l.1 .5h.7v.3l-.9-.1-.2-.3 .2-.8z"/>
<path d="M131.2 269l.8-.2 .3 .3-.1 1-.5 .4h-.6l-.2-.3zM131.5 269.1l-.4 .8a.4 .4 0 0 0 .5 .4 .4 .4 0 0 0 .4-.4l.1-.5a.34 .34 0 0 0-.2-.3 .34 .34 0 0 0-.4 0z"/>
<path d="M134.5 269l.8-.2 .3 .3-.2 1.1-.4 .3h-.5l-.3-.3zM134.8 269.1l-.3 .8a.4 .4 0 0 0 .4 .4 .4 .4 0 0 0 .4-.4l.1-.5a.35 .35 0 0 0-.2-.3 .35 .35 0 0 0-.4 0z"/>
</g>
<path d="M63.8 283.9a10.7 10.7 0 0 0-2.6 3.3l.1 .1M64.1 284.4l-1 1-.1 .3h.3a41.8 41.8 0 0 0 5.7-5l.5-.3a22.5 22.5 0 0 0-4.3 4.5l-.1 .3 .9-1h.3l-.8 1.2-.6 .7h-.2v-.2a3.2 3.2 0 0 1 1.5-1.8v.4l-.2 .3 1.3-.9-.9 1.1v.2l.7-.3a5.4 5.4 0 0 0 1.9-1.7h-.1l-.8 .7-.5 .9 .2 .2 1.4-.8 .8-.6 .1-.4-1.4 1.3v.2h.3a4.7 4.7 0 0 0 2.2-2l-2.1 2.8M65.2 280.2l-1 1.5-1.1 1.3-.8 1.5a2.93 2.93 0 0 0 2.1-1.4l.8-1 1.1-1.1 .3-.2 .3 .1-1.4 1.3-.7 .4M75 281.5l-.2 .3-.6 .2a104.7 104.7 0 0 0-12.9 2.2l-1 1.9 .1 .5 .6-.1 8.2 .8a1.65 1.65 0 0 0 2-1.1l1.3-2.9a3.1 3.1 0 0 1 .9-2l.2-.3 .3-.1a3.9 3.9 0 0 1-2.1 2.8l.3-.6-1.1 .9" fill="none" stroke="#3481b8" stroke-width=".21"/>
<!-- layer: 0 -->
<g fill="none" stroke="#2776bb" stroke-width=".25">
<path d="M60 266l.4 .5 .5 .3M61.1 263.5a3.7 3.7 0 0 0-1.1 2.5M63.6 265.6l.2 .1M64.9 265.5l-1.1 .2M65.3 265.7a5 5 0 0 1-4.4 1.2M65.8 265.8l-.3 .1M65.8 263.3l-1.2 .3M65.8 263.3l.5 .5M65.9 265l-.5 .7 .2 .1M66 260.8l-4 5 1-1.3 1.6-.9M66.2 264.7l-.3 .3M66.3 264.5l-1 1.2"/>
<path d="M66.3 263.8v.7M66.4 264.6l-.2 .1M66.5 264.8a.59 .59 0 0 0-.4 .7h.1M66.6 264.8h.2M66.8 264.8l-.4 .6-.6 .4M67.2 265l-1 .5M67.3 265.2v.1M67.7 264.7l-.4 .5M67.7 264.7l-.5 .3M67.8 264.6v.1M67.8 264.6l-.2 .1M68.6 264.6l-1.3 .7"/>
<path d="M68.7 264.6l.1 .2M68.7 265l.1 .1M68.8 264.7l-.1 .2M69.4 264.7v.1M69.4 264.4v.3M69.4 264.8l-.1-.1-.5 .4M69.6 264.3l-.2 .1M70.3 262.5v-.3a5.2 5.2 0 0 0-3.7-.5 12.9 12.9 0 0 0-4.8 1.2l-.7 .6M70.3 262.5l-1.1 1-4.3 2M74.2 264.3l-2.5-.1-2.1 .1"/>
</g>
<g fill="none" stroke="#2956c7" stroke-width=".21">
<path d="M61.9 274.1l.2 .1M62.1 274.2h.1M62.7 271.1l-.4 .6a2.67 2.67 0 0 0-.4 2.3M63.4 270.4l-.7 .7M64.3 272.9h.1M64.3 272.8v.1M65.7 266.3l-3.2 4M65.7 266.3h.2M65.9 266.7l-.2 .8a.5 .5 0 0 0 .2 .6 .5 .5 0 0 0 .6-.1h.3M65.9 266.3v.4M66.4 271.8l-.3 .1M67.1 270.2l-1 1.1-.1 .3 .1 .3"/>
<path d="M67.1 271.3l.1 .1M67.1 271.2v.1M67.2 270.3l-2.9 2.6M67.2 270.2h-.1M67.2 270.1h.1M67.2 270.1l.1 .1M67.3 271l-.2 .2M67.3 270.2l-.1 .1M67.5 271.3l-.3 .1M67.9 270.5l-.6 .5M67.9 270.5h.1M67.9 270.5l-1.5 1.3"/>
<path d="M68.5 270.7v.1M68.5 270.6v.1M68.5 270.8h.1M69 270l-.5 .6M69.1 270h.1M69.1 270h-.1M69.1 270.1l-1.6 1.2M69.2 270v.1M69.6 270.6l-.2 .3M69.7 270.2l-1.1 .6M69.8 264.7a6.4 6.4 0 0 1-3 3.3M69.9 264.6l-.1-.1-.5 .4-.9 1-4.3 6-1.9 2.3"/>
<path d="M69.9 270.8a.22 .22 0 0 1-.2 .2 .22 .22 0 0 1-.2-.1M70.1 269.9l-.2 .9M70.1 269.9l-.4 .3M71 265.1a28.2 28.2 0 0 0-6.7 7.7M71.2 265l-.2 .1M71.2 265h.1M71.3 265a11.2 11.2 0 0 1-5.6 4.3l-2.3 1.2M71.3 265h-.1M73.9 268.9a5.8 5.8 0 0 0-4.3 1.7"/>
</g>
<!-- layer: G -->
<path d="M0 .1h209.9v296.9h-209.9z" fill="none" stroke="#000" stroke-width=".21"/>
<text font-size="7.5" x="167.9" y="15.9">Примечание</text>
<text font-size="6.6" x="77.6" y="15.5">Наименование</text>
<g font-size="6.2">
<text x="20.8" y="13.1">Обозна-</text>
<text x="26.5" y="26.8">FU1</text>
<text x="116.2" y="243.4">14192.012/2024-АТХ</text>
<text x="165.7" y="285.8">ООО &quot;МСБ&quot;</text>
</g>
<g font-size="5.7">
<text x="26.1" y="50.8">HL3</text>
<text x="26.5" y="90.7">KV1</text>
<text x="26.1" y="98.8">KV2</text>
<text x="26.5" y="122.8">SB1</text>
</g>
<text font-size="5.3" x="23.3" y="16.9">чение</text>
<g font-size="4.7">
<text x="21.5" y="260.8">Изм. Кол.уч.</text>
<text x="41.1" y="261.1">Лист</text>
<text x="50.1" y="261.1">N док.</text>
<text x="63.3" y="261.1">Подп.</text>
<text x="75.6" y="261.1">Дата</text>
<text x="20.5" y="266.1">Разраб.</text>
<text x="40.6" y="266.1">Бакланов</text>
<text x="76.1" y="265.8">04.25</text>
<text x="155.4" y="266.1">Стадия</text>
<text x="172.8" y="266.1">Лист</text>
<text x="188.1" y="266.1">Листов</text>
<text x="20.3" y="270.9">Проверил</text>
<text x="40.6" y="271.1">Никулин</text>
<text x="76.1" y="270.8">04.25</text>
<text x="161.3" y="273">Р</text>
<text x="174.3" y="273">10.1</text>
<text x="191.9" y="273">4</text>
<text x="20.5" y="281">Н. контр.</text>
<text x="40.8" y="281.2">Шамова</text>
<text x="76.1" y="281.6">04.25</text>
<text x="20.3" y="285.9">ГИП</text>
<text x="40.6" y="286.1">Усвяцев</text>
<text x="76.1" y="285.8">04.25</text>
</g>
<g font-size="3.9">
<text x="98.1" y="270.6">Автоматизация технологии</text>
<text x="88.4" y="287.5">Схема электрическая принципиальная</text>
<text x="98.3" y="283.3">Шкаф управления ШУН-ПВ</text>
</g>
<text font-size="3.5" x="87.7" y="254.9">«Модернизация объекта «Здание вооочистных сооружений» в с. Панаевск»</text>
</svg>
